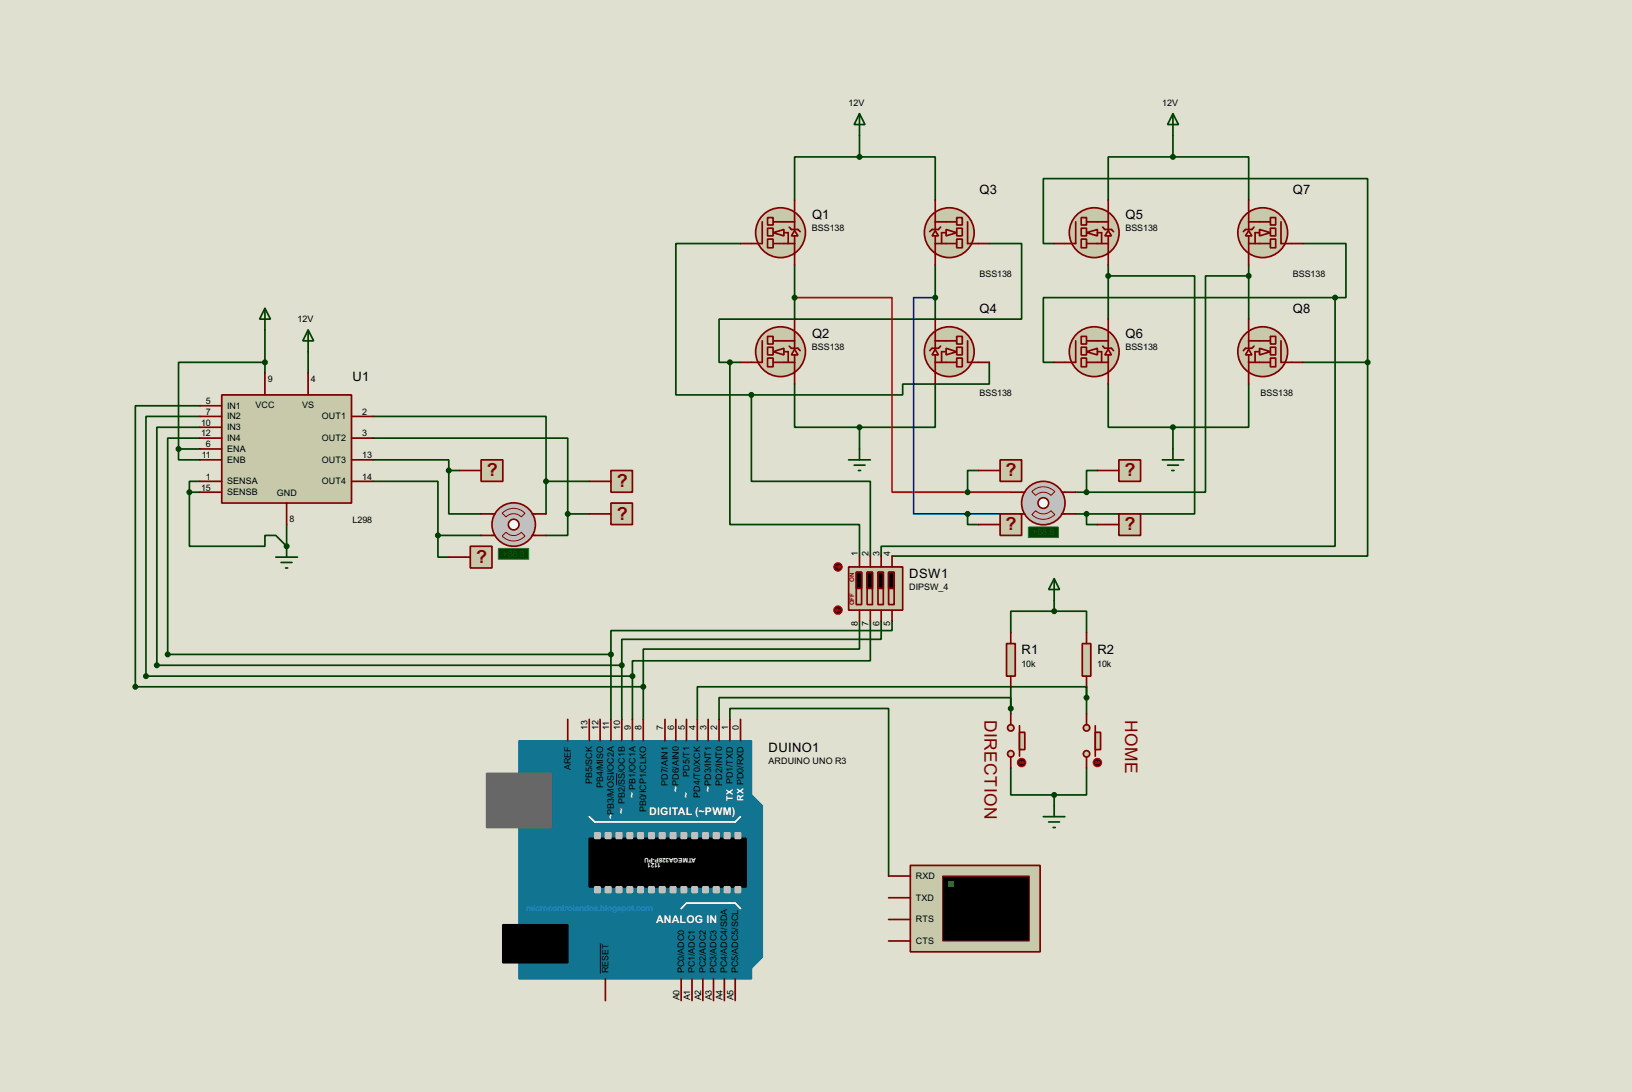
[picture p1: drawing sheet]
<svg xmlns="http://www.w3.org/2000/svg" width="383mm" height="256mm" viewBox="0 0 383 256" stroke-linecap="round" stroke-linejoin="round" font-family="sans-serif">
<path d="M0 0h383.5v256.5h-383.5z" fill="#e0e0d0"/>
<g fill="none" stroke="#004000" stroke-width=".4">
<path d="M202 36.9h-15.3v10.1M202 36.9h17.8v10.1M202 31.8v5.1M275.6 36.9h-15.2v10.1M275.6 36.9h17.8v10.1M275.6 31.8v5.1M174 57.2h-15.2v35.6h17.8M232.5 57.2h7.6v17.8h-71.1v10.1h2.5M247.7 57.2h-2.5v-15.2h76.2v43.1M306.1 57.2h10.2v12.7h-2.6M62.3 77.5v10.2M186.7 62.3v12.7"/>
<path d="M219.8 62.3v12.7M260.4 62.3v12.7M293.4 62.3v12.7M313.7 69.9h-68.5v15.2h2.5M313.7 69.9v58.4h-106.6v2.3M62.3 85.1h-20.3v20.4M72.4 82.6v5.1M171.5 85.1v38.1h30.5v7.4M171.5 85.1h2.5M176.6 92.8v20.3h27.9v17.5M186.7 90.2v10.2h15.3M219.8 90.2v10.2h-17.8"/>
<path d="M232.5 85.1v5.1h-20.4v2.6h-35.5M260.4 90.2v10.2h15.2M293.4 90.2v10.2h-17.8M306.1 85.1h15.3M321.4 85.1v45.5h-111.8M42 105.5v2.5h5M42 105.5h5M202 100.4v5.1M275.6 100.4v5.1M67.4 123.2v5.1M202 145.9v6.6h-50.8v16.5M204.5 145.9v9.3h-55.9v13.8"/>
<path d="M207.1 145.9v4.3h-61v18.8M209.6 145.9v2.2h-66v20.9M247.7 143.6h-10.2v5M247.7 143.6h7.6v5M247.7 141v2.6M171.5 169v-2.6h37.3v39.4M237.5 166.4v-2.5h-68.5v5.1M237.5 161.3v6.4M255.3 163.9v-2.6h-91.4v7.7M255.3 161.3v6.4M237.5 180.4v6.3h10.2M247.7 186.7v2.6"/>
<path d="M255.3 180.4v6.3h-7.6"/>
</g>
<circle cx="67.4" cy="128.3" r=".2" fill="#004000"/>
<g fill="none" stroke="#004000" stroke-width=".4">
<path d="M260.4 64.8h20.3v55.9h-25.4M293.4 64.8h-10.1v50.8h-28M47 95.3h-15.2v66h119.4M47 97.8h-12.7v61h114.3M87.7 97.8h40.6v15.3M44.5 115.6v12.7h17.8v-2.5h2.5l2.6 2.5M44.5 115.6h2.5M47 113.1h-2.5v2.5M47 100.4h-10.1v55.9h109.2M47 102.9h-7.6v50.8h104.2M87.7 102.9h45.7v17.8M87.7 108h17.8v2.5"/>
<path d="M87.7 113.1h15.2v12.7M105.5 110.5v10.2h7.6M105.5 110.5h2.5M128.3 113.1h10.2M128.3 113.1v7.6M199.4 108h5.1M200.7 109.3h2.6M201.7 110.5h.5M202 105.5v2.5M229.9 110.5h-2.5v5.1M252.8 115.6h2.5M257.9 110.5h-2.6v5.1"/>
<path d="M102.9 125.8v5.1h2.6M102.9 125.8h10.2M133.4 120.7v5.1h-5.1M133.4 120.7h5.1M227.4 120.7v2.5h2.5M252.8 120.7h2.5M255.3 120.7v2.5h2.6"/>
</g>
<path d="M186.7 69.9h22.9v45.7h27.9" fill="none" stroke="#f00" stroke-width=".4"/>
<path d="M219.8 69.9h-5.1v50.8h22.8" fill="none" stroke="#00f" stroke-width=".4"/>
<path d="M176.6 186.7l2.5 2.6v35.5l-2.5 2.6z" fill-rule="evenodd" fill="#117491" stroke="#117491" stroke-width=".4"/>
<path d="M122 174h54.6v55.9h-54.6z" fill="#117491" stroke="#117491" stroke-width=".4"/>
<path d="M114.4 181.7h15.2v12.7h-15.2z" fill="#686767" stroke="#686767" stroke-width=".4"/>
<path d="M138.5 196.9h36.8v11.4h-36.8zM118.2 217.2h15.2v8.9h-15.2z" fill="#000" stroke="#000" stroke-width=".4"/>
<path d="M138.5 191.8l1.3 1.3h33l1.2-1.3M160.1 213.4l1.2-1.3h11.5l1.2 1.3" fill="none" stroke="#fff" stroke-width=".4"/>
<g fill="#c0c0c0" stroke="#c0c0c0" stroke-width=".4">
<path d="M139.8 195.6h1.2v1.3h-1.2z"/>
<path d="M142.3 195.6h1.3v1.3h-1.3z"/>
<path d="M144.8 195.6h1.3v1.3h-1.3z"/>
<path d="M147.4 195.6h1.2v1.3h-1.2z"/>
<path d="M149.9 195.6h1.3v1.3h-1.3z"/>
<path d="M152.5 195.6h1.2v1.3h-1.2z"/>
<path d="M155 195.6h1.3v1.3h-1.3z"/>
<path d="M157.5 195.6h1.3v1.3h-1.3z"/>
<path d="M160.1 195.6h1.2v1.3h-1.2z"/>
<path d="M162.6 195.6h1.3v1.3h-1.3z"/>
<path d="M165.2 195.6h1.2v1.3h-1.2z"/>
<path d="M167.7 195.6h1.3v1.3h-1.3z"/>
<path d="M170.2 195.6h1.3v1.3h-1.3z"/>
<path d="M172.8 195.6h1.2v1.3h-1.2z"/>
<path d="M139.8 208.3h1.2v1.3h-1.2z"/>
<path d="M142.3 208.3h1.3v1.3h-1.3z"/>
<path d="M144.8 208.3h1.3v1.3h-1.3z"/>
<path d="M147.4 208.3h1.2v1.3h-1.2z"/>
<path d="M149.9 208.3h1.3v1.3h-1.3z"/>
<path d="M152.5 208.3h1.2v1.3h-1.2z"/>
<path d="M155 208.3h1.3v1.3h-1.3z"/>
<path d="M157.5 208.3h1.3v1.3h-1.3z"/>
<path d="M160.1 208.3h1.2v1.3h-1.2z"/>
<path d="M162.6 208.3h1.3v1.3h-1.3z"/>
<path d="M165.2 208.3h1.2v1.3h-1.2z"/>
<path d="M167.7 208.3h1.3v1.3h-1.3z"/>
<path d="M170.2 208.3h1.3v1.3h-1.3z"/>
<path d="M172.8 208.3h1.2v1.3h-1.2z"/>
</g>
<g fill="none" stroke="#800000" stroke-width=".4">
<path d="M133.4 169v5M138.5 169v5M141 169v5M143.6 169v5M146.1 169v5M148.6 169v5M151.2 169v5M156.3 169v5M158.8 169v5M161.3 169v5M163.9 169v5M166.4 169v5"/>
<path d="M169 169v5M171.5 169v5M174 169v5M142.3 229.9v5.1M160.1 229.9v5.1M162.6 229.9v5.1M165.2 229.9v5.1M167.7 229.9v5.1M170.2 229.9v5.1M172.8 229.9v5.1"/>
</g>
<path d="M144.9 181.6v2.8M141.1 221.6v7.1" fill="none" stroke="#000" stroke-width=".23"/>
<path d="M213.9 203.3h30.5v20.3h-30.5z" fill="#c8c8aa" stroke="#800000" stroke-width=".4"/>
<path d="M221.5 205.8h20.4v15.2h-20.4z" fill="#000" stroke="#800000" stroke-width=".25"/>
<path d="M222.8 207.1h1.3v1.2h-1.3z" fill="#0f0"/>
<path d="M208.8 205.8h5.1M208.8 216h5.1M208.8 210.9h5.1M208.8 221h5.1" fill="none" stroke="#800000" stroke-width=".4"/>
<g fill="#c8c8aa" stroke="#800000" stroke-width=".4">
<path d="M181.7 54.7l2.5-.8v1.5z"/>
<circle cx="183.4" cy="54.7" r="5.9"/>
</g>
<path d="M179.1 52.1v5.1h-2.5M181.7 57.2h5M181.7 52.1h5M184.2 54.7h1v2.5" fill="none" stroke="#800000" stroke-width=".4"/>
<path d="M186.7 54.2l.8 1.2h-1.5z" fill="#c8c8aa" stroke="#800000" stroke-width=".4"/>
<path d="M185.5 53.4l.5 .5h1.5l.5 .5M186.7 49.8v4.1M186.7 55.4v4.3" fill="none" stroke="#800000" stroke-width=".4"/>
<g fill="#c8c8aa" stroke="#800000" stroke-width=".4">
<path d="M180.4 51.1h1.3v1.8h-1.3z"/>
<path d="M180.4 56.2h1.3v2h-1.3z"/>
<path d="M180.4 53.6h1.3v1.8h-1.3z"/>
</g>
<path d="M174 57.2h2.6M186.7 47v2.6M186.7 59.7v2.6" fill="none" stroke="#800000" stroke-width=".4"/>
<g fill="#c8c8aa" stroke="#800000" stroke-width=".4">
<path d="M181.7 82.6l2.5-.8v1.6z"/>
<circle cx="183.4" cy="82.6" r="5.9"/>
</g>
<path d="M179.1 80.1v5h-2.5M181.7 85.1h5M181.7 80.1h5M184.2 82.6h1v2.5" fill="none" stroke="#800000" stroke-width=".4"/>
<path d="M186.7 82.1l.8 1.3h-1.5z" fill="#c8c8aa" stroke="#800000" stroke-width=".4"/>
<path d="M186.7 77.8v4M185.5 81.3l.5 .5h1.5l.5 .6M186.7 83.4v4.3" fill="none" stroke="#800000" stroke-width=".4"/>
<g fill="#c8c8aa" stroke="#800000" stroke-width=".4">
<path d="M180.4 79h1.3v1.8h-1.3z"/>
<path d="M180.4 84.1h1.3v2.1h-1.3z"/>
<path d="M180.4 81.6h1.3v1.8h-1.3z"/>
</g>
<path d="M186.7 75v2.5M174 85.1h2.6M186.7 87.7v2.5" fill="none" stroke="#800000" stroke-width=".4"/>
<g fill="#c8c8aa" stroke="#800000" stroke-width=".4">
<path d="M222.3 53.9l2.5 .8-2.5 .7z"/>
<circle cx="223" cy="54.7" r="5.9"/>
</g>
<path d="M219.8 57.2h5M219.8 52.1h5M222.3 54.7h-1v2.5M227.4 52.1v5.1h2.5" fill="none" stroke="#800000" stroke-width=".4"/>
<path d="M219.8 54.2l.7 1.2h-1.5z" fill="#c8c8aa" stroke="#800000" stroke-width=".4"/>
<path d="M219.8 49.8v4.1M219.8 55.4v4.3M221 53.4l-.5 .5h-1.5l-.5 .5" fill="none" stroke="#800000" stroke-width=".4"/>
<g fill="#c8c8aa" stroke="#800000" stroke-width=".4">
<path d="M224.8 51.1h1.3v1.8h-1.3z"/>
<path d="M224.8 56.2h1.3v2h-1.3z"/>
<path d="M224.8 53.6h1.3v1.8h-1.3z"/>
</g>
<path d="M219.8 47v2.6M219.8 59.7v2.6M229.9 57.2h2.6" fill="none" stroke="#800000" stroke-width=".4"/>
<g fill="#c8c8aa" stroke="#800000" stroke-width=".4">
<path d="M222.3 81.8l2.5 .8-2.5 .8z"/>
<circle cx="223" cy="82.6" r="5.9"/>
</g>
<path d="M219.8 85.1h5M219.8 80.1h5M222.3 82.6h-1v2.5M227.4 80.1v5h2.5" fill="none" stroke="#800000" stroke-width=".4"/>
<path d="M219.8 82.1l.7 1.3h-1.5z" fill="#c8c8aa" stroke="#800000" stroke-width=".4"/>
<path d="M219.8 77.8v4M219.8 83.4v4.3M221 81.3l-.5 .5h-1.5l-.5 .6" fill="none" stroke="#800000" stroke-width=".4"/>
<g fill="#c8c8aa" stroke="#800000" stroke-width=".4">
<path d="M224.8 79h1.3v1.8h-1.3z"/>
<path d="M224.8 84.1h1.3v2.1h-1.3z"/>
<path d="M224.8 81.6h1.3v1.8h-1.3z"/>
</g>
<path d="M219.8 75v2.5M219.8 87.7v2.5M229.9 85.1h2.6" fill="none" stroke="#800000" stroke-width=".4"/>
<g fill="#004000" stroke="#004000" stroke-width=".4">
<circle cx="201.9" cy="100.4" r=".5"/>
<circle cx="201.9" cy="36.9" r=".5"/>
</g>
<path d="M202 26.7l1.3 2.6h-2.6zM202 26.7v5.1M273.1 108h5.1M274.4 109.3h2.5M275.4 110.5h.5M275.6 105.5v2.5" fill="none" stroke="#004000" stroke-width=".4"/>
<g fill="#c8c8aa" stroke="#800000" stroke-width=".4">
<path d="M255.3 54.7l2.6-.8v1.5z"/>
<circle cx="257.1" cy="54.7" r="5.9"/>
</g>
<path d="M252.8 52.1v5.1h-2.6M255.3 57.2h5.1M255.3 52.1h5.1M257.9 54.7h1v2.5" fill="none" stroke="#800000" stroke-width=".4"/>
<path d="M260.4 54.2l.8 1.2h-1.6z" fill="#c8c8aa" stroke="#800000" stroke-width=".4"/>
<path d="M259.1 53.4l.5 .5h1.6l.5 .5M260.4 49.8v4.1M260.4 55.4v4.3" fill="none" stroke="#800000" stroke-width=".4"/>
<g fill="#c8c8aa" stroke="#800000" stroke-width=".4">
<path d="M254.1 51.1h1.2v1.8h-1.2z"/>
<path d="M254.1 56.2h1.2v2h-1.2z"/>
<path d="M254.1 53.6h1.2v1.8h-1.2z"/>
</g>
<path d="M247.7 57.2h2.5M260.4 47v2.6M260.4 59.7v2.6" fill="none" stroke="#800000" stroke-width=".4"/>
<g fill="#c8c8aa" stroke="#800000" stroke-width=".4">
<path d="M255.3 82.6l2.6-.8v1.6z"/>
<circle cx="257.1" cy="82.6" r="5.9"/>
</g>
<path d="M252.8 80.1v5h-2.6M255.3 85.1h5.1M255.3 80.1h5.1M257.9 82.6h1v2.5" fill="none" stroke="#800000" stroke-width=".4"/>
<path d="M260.4 82.1l.8 1.3h-1.6z" fill="#c8c8aa" stroke="#800000" stroke-width=".4"/>
<path d="M260.4 77.8v4M259.1 81.3l.5 .5h1.6l.5 .6M260.4 83.4v4.3" fill="none" stroke="#800000" stroke-width=".4"/>
<g fill="#c8c8aa" stroke="#800000" stroke-width=".4">
<path d="M254.1 79h1.2v1.8h-1.2z"/>
<path d="M254.1 84.1h1.2v2.1h-1.2z"/>
<path d="M254.1 81.6h1.2v1.8h-1.2z"/>
</g>
<path d="M260.4 75v2.5M247.7 85.1h2.5M260.4 87.7v2.5" fill="none" stroke="#800000" stroke-width=".4"/>
<g fill="#c8c8aa" stroke="#800000" stroke-width=".4">
<path d="M296 53.9l2.5 .8-2.5 .7z"/>
<circle cx="296.7" cy="54.7" r="5.9"/>
</g>
<path d="M293.4 57.2h5.1M293.4 52.1h5.1M296 54.7h-1.1v2.5M301 52.1v5.1h2.6" fill="none" stroke="#800000" stroke-width=".4"/>
<path d="M293.4 54.2l.8 1.2h-1.5z" fill="#c8c8aa" stroke="#800000" stroke-width=".4"/>
<path d="M293.4 49.8v4.1M293.4 55.4v4.3M294.7 53.4l-.5 .5h-1.5l-.5 .5" fill="none" stroke="#800000" stroke-width=".4"/>
<g fill="#c8c8aa" stroke="#800000" stroke-width=".4">
<path d="M298.5 51.1h1.3v1.8h-1.3z"/>
<path d="M298.5 56.2h1.3v2h-1.3z"/>
<path d="M298.5 53.6h1.3v1.8h-1.3z"/>
</g>
<path d="M293.4 47v2.6M293.4 59.7v2.6M303.6 57.2h2.5" fill="none" stroke="#800000" stroke-width=".4"/>
<g fill="#c8c8aa" stroke="#800000" stroke-width=".4">
<path d="M296 81.8l2.5 .8-2.5 .8z"/>
<circle cx="296.7" cy="82.6" r="5.9"/>
</g>
<path d="M293.4 85.1h5.1M293.4 80.1h5.1M296 82.6h-1.1v2.5M301 80.1v5h2.6" fill="none" stroke="#800000" stroke-width=".4"/>
<path d="M293.4 82.1l.8 1.3h-1.5z" fill="#c8c8aa" stroke="#800000" stroke-width=".4"/>
<path d="M293.4 77.8v4M293.4 83.4v4.3M294.7 81.3l-.5 .5h-1.5l-.5 .6" fill="none" stroke="#800000" stroke-width=".4"/>
<g fill="#c8c8aa" stroke="#800000" stroke-width=".4">
<path d="M298.5 79h1.3v1.8h-1.3z"/>
<path d="M298.5 84.1h1.3v2.1h-1.3z"/>
<path d="M298.5 81.6h1.3v1.8h-1.3z"/>
</g>
<path d="M293.4 75v2.5M293.4 87.7v2.5M303.6 85.1h2.5" fill="none" stroke="#800000" stroke-width=".4"/>
<g fill="#004000" stroke="#004000" stroke-width=".4">
<circle cx="275.6" cy="100.4" r=".5"/>
<circle cx="275.6" cy="36.9" r=".5"/>
</g>
<path d="M275.6 26.7l1.3 2.6h-2.5zM275.6 26.7v5.1" fill="none" stroke="#004000" stroke-width=".4"/>
<circle cx="245.1" cy="118.2" r="5.1" fill="#c0c0c0" stroke="#800000" stroke-width=".4"/>
<circle cx="245.1" cy="118.2" r="1.25" fill="#feffff" stroke="#800000" stroke-width=".4"/>
<path d="M240.1 115.6h.7M249.5 115.6h.7M240.1 120.7h.7M249.5 120.7h.7" fill="none" stroke="#800000" stroke-width=".4"/>
<path d="M241.6 123.8h7.1v2.5h-7.1z" fill="#004000" stroke="#0f0" stroke-width=".23"/>
<path d="M242.5 115.5a3.8 3.8 0 0 1 5.4 0l-.9 .9a2.54 2.54 0 0 0-3.6 0zM243.4 120a2.54 2.54 0 0 0 3.6 0l.9 .9a3.8 3.8 0 0 1-5.4 0z" fill="none" stroke="#800000" stroke-width=".23"/>
<path d="M237.5 115.6h2.6M250.2 115.6h2.6M237.5 120.7h2.6M250.2 120.7h2.6" fill="none" stroke="#800000" stroke-width=".4"/>
<g fill="#004000" stroke="#004000" stroke-width=".4">
<circle cx="186.7" cy="69.9" r=".5"/>
<circle cx="219.7" cy="69.9" r=".5"/>
</g>
<path d="M199.4 133.2h12.7v10.1h-12.7z" fill="#c8c8aa" stroke="#800000" stroke-width=".4"/>
<path d="M201.2 134.4h1.3v7.6h-1.3zM202 130.6v2.6M203.8 134.4h1.2v7.6h-1.2zM204.5 130.6v2.6M206.3 134.4h1.3v7.6h-1.3zM207.1 130.6v2.6M208.8 134.4h1.3v7.6h-1.3zM209.6 130.6v2.6M202 143.3v2.6M204.5 143.3v2.6M207.1 143.3v2.6M209.6 143.3v2.6" fill="none" stroke="#800000" stroke-width=".4"/>
<path d="M201.2 134.4h1.3v3.8h-1.3zM203.8 134.4h1.2v3.8h-1.2zM206.3 134.4h1.3v3.8h-1.3zM208.8 134.4h1.3v3.8h-1.3z" fill="#000" stroke="#800000" stroke-width=".4"/>
<circle cx="196.9" cy="143.3" r="1" fill="#400000" stroke="#f00" stroke-width=".23"/>
<path d="M196.4 143.3l.3 .3M196.4 143.3h1M196.7 143.1l-.3 .2" fill="none" stroke="#f00" stroke-width=".23"/>
<circle cx="196.9" cy="133.2" r="1" fill="#400000" stroke="#f00" stroke-width=".23"/>
<path d="M196.4 133.2h1M197.2 132.9l.2 .3M197.4 133.2l-.2 .2" fill="none" stroke="#f00" stroke-width=".23"/>
<g fill="#004000" stroke="#004000" stroke-width=".4">
<circle cx="171.5" cy="85.1" r=".5"/>
<circle cx="176.5" cy="92.8" r=".5"/>
<circle cx="321.3" cy="85.1" r=".5"/>
<circle cx="313.7" cy="69.9" r=".5"/>
<circle cx="260.4" cy="64.8" r=".5"/>
<circle cx="293.4" cy="64.8" r=".5"/>
</g>
<g fill="#c8c8aa" stroke="#800000" stroke-width=".4">
<circle cx="255.3" cy="177.1" r=".75"/>
<circle cx="255.3" cy="171" r=".75"/>
</g>
<path d="M257.4 170.5v7.1" fill="none" stroke="#800000" stroke-width=".4"/>
<path d="M257.4 172h1.2v4.1h-1.2z" fill="#c8c8aa" stroke="#800000" stroke-width=".4"/>
<path d="M255.3 167.7v2.5M255.3 177.9v2.5" fill="none" stroke="#800000" stroke-width=".4"/>
<circle cx="257.8" cy="179.1" r="1" fill="#400000" stroke="#f00" stroke-width=".23"/>
<path d="M257.4 179.1h1M257.4 179.1l.2 .3M257.6 178.9l-.2 .2M258.1 178.9l.3 .2M258.4 179.1l-.3 .3" fill="none" stroke="#f00" stroke-width=".23"/>
<g fill="#c8c8aa" stroke="#800000" stroke-width=".4">
<circle cx="237.5" cy="177.1" r=".75"/>
<circle cx="237.5" cy="171" r=".75"/>
</g>
<path d="M239.6 170.5v7.1" fill="none" stroke="#800000" stroke-width=".4"/>
<path d="M239.6 172h1.2v4.1h-1.2z" fill="#c8c8aa" stroke="#800000" stroke-width=".4"/>
<path d="M237.5 167.7v2.5M237.5 177.9v2.5" fill="none" stroke="#800000" stroke-width=".4"/>
<circle cx="240" cy="179.1" r="1" fill="#400000" stroke="#f00" stroke-width=".23"/>
<path d="M239.6 179.1h1M239.6 179.1l.2 .3M239.8 178.9l-.2 .2M240.3 178.9l.3 .2M240.6 179.1l-.3 .3" fill="none" stroke="#f00" stroke-width=".23"/>
<path d="M245.2 191.8h5M246.4 193.1h2.6M247.5 194.4h.5M247.7 189.3v2.5" fill="none" stroke="#004000" stroke-width=".4"/>
<circle cx="247.7" cy="186.7" r=".5" fill="#004000" stroke="#004000" stroke-width=".4"/>
<path d="M236.5 151.2h2.1v7.6h-2.1z" fill="#c8c8aa" stroke="#800000" stroke-width=".4"/>
<path d="M237.5 148.6v2.6M237.5 158.8v2.5" fill="none" stroke="#800000" stroke-width=".4"/>
<path d="M254.3 151.2h2v7.6h-2z" fill="#c8c8aa" stroke="#800000" stroke-width=".4"/>
<path d="M255.3 148.6v2.6M255.3 158.8v2.5" fill="none" stroke="#800000" stroke-width=".4"/>
<path d="M247.7 135.9l1.3 2.6h-2.6zM247.7 135.9v5.1" fill="none" stroke="#004000" stroke-width=".4"/>
<g fill="#004000" stroke="#004000" stroke-width=".4">
<circle cx="247.7" cy="143.6" r=".5"/>
<circle cx="237.5" cy="166.4" r=".5"/>
<circle cx="255.3" cy="163.9" r=".5"/>
</g>
<path d="M52.1 92.8h30.5v25.4h-30.5z" fill="#c8c8aa" stroke="#800000" stroke-width=".4"/>
<g fill="none" stroke="#800000" stroke-width=".4">
<path d="M47 95.3h5.1M47 97.8h5.1M62.3 87.7v5.1M72.4 87.7v5.1M82.6 97.8h5.1M47 105.5h5.1M47 102.9h5.1M47 108h5.1M47 113.1h5.1M47 100.4h5.1M47 115.6h5.1M67.4 118.2v5"/>
<path d="M82.6 102.9h5.1M82.6 108h5.1M82.6 113.1h5.1"/>
</g>
<g fill="#004000" stroke="#004000" stroke-width=".4">
<circle cx="41.9" cy="105.5" r=".5"/>
<circle cx="62.2" cy="85.1" r=".5"/>
</g>
<path d="M62.3 72.4l1.3 2.6h-2.6zM62.3 72.4v5.1M72.4 77.5l1.3 2.6h-2.5zM72.4 77.5v5.1M64.8 130.9h5.1M66.1 132.1h2.5M67.1 133.4h.5M67.4 128.3v2.6" fill="none" stroke="#004000" stroke-width=".4"/>
<circle cx="120.7" cy="123.2" r="5.1" fill="#c0c0c0" stroke="#800000" stroke-width=".4"/>
<circle cx="120.7" cy="123.2" r="1.25" fill="#feffff" stroke="#800000" stroke-width=".4"/>
<path d="M115.6 120.7h.8M115.6 125.8h.8M125 120.7h.8M125 125.8h.8" fill="none" stroke="#800000" stroke-width=".4"/>
<path d="M117.1 128.8h7.2v2.6h-7.2z" fill="#004000" stroke="#0f0" stroke-width=".23"/>
<path d="M118 125.9l.9-.9a2.45 2.45 0 0 0 3.6 0l.9 .9a3.7 3.7 0 0 1-5.4 0zM118 120.6a3.7 3.7 0 0 1 5.4 0l-.9 .8a2.54 2.54 0 0 0-3.6 0z" fill="none" stroke="#800000" stroke-width=".23"/>
<path d="M113.1 120.7h2.5M113.1 125.8h2.5M125.8 120.7h2.5M125.8 125.8h2.5" fill="none" stroke="#800000" stroke-width=".4"/>
<g fill="#004000" stroke="#004000" stroke-width=".4">
<circle cx="151.1" cy="161.3" r=".5"/>
<circle cx="148.6" cy="158.8" r=".5"/>
<circle cx="146.1" cy="156.3" r=".5"/>
<circle cx="143.5" cy="153.7" r=".5"/>
<circle cx="67.3" cy="128.3" r=".5"/>
<circle cx="44.5" cy="115.6" r=".5"/>
<circle cx="31.8" cy="161.3" r=".5"/>
<circle cx="34.3" cy="158.8" r=".5"/>
<circle cx="36.8" cy="156.3" r=".5"/>
<circle cx="39.4" cy="153.7" r=".5"/>
</g>
<path d="M143.6 110.5h5v5.1h-5z" fill-rule="evenodd" fill="#c8c8aa" stroke="#800000" stroke-width=".4"/>
<path d="M138.5 113.1h5.1" fill="none" stroke="#800000" stroke-width=".4"/>
<path d="M143.6 118.2h5v5h-5z" fill-rule="evenodd" fill="#c8c8aa" stroke="#800000" stroke-width=".4"/>
<path d="M138.5 120.7h5.1" fill="none" stroke="#800000" stroke-width=".4"/>
<path d="M113.1 108h5.1v5.1h-5.1z" fill-rule="evenodd" fill="#c8c8aa" stroke="#800000" stroke-width=".4"/>
<path d="M108 110.5h5.1" fill="none" stroke="#800000" stroke-width=".4"/>
<path d="M110.5 128.3h5.1v5.1h-5.1z" fill-rule="evenodd" fill="#c8c8aa" stroke="#800000" stroke-width=".4"/>
<path d="M105.5 130.9h5" fill="none" stroke="#800000" stroke-width=".4"/>
<g fill="#004000" stroke="#004000" stroke-width=".4">
<circle cx="133.4" cy="120.7" r=".5"/>
<circle cx="128.3" cy="113.1" r=".5"/>
<circle cx="105.4" cy="110.5" r=".5"/>
<circle cx="102.9" cy="125.8" r=".5"/>
</g>
<path d="M235 108h5.1v5.1h-5.1z" fill-rule="evenodd" fill="#c8c8aa" stroke="#800000" stroke-width=".4"/>
<path d="M229.9 110.5h5.1" fill="none" stroke="#800000" stroke-width=".4"/>
<path d="M235 120.7h5.1v5.1h-5.1z" fill-rule="evenodd" fill="#c8c8aa" stroke="#800000" stroke-width=".4"/>
<path d="M229.9 123.2h5.1" fill="none" stroke="#800000" stroke-width=".4"/>
<path d="M262.9 108h5.1v5.1h-5.1z" fill-rule="evenodd" fill="#c8c8aa" stroke="#800000" stroke-width=".4"/>
<path d="M257.9 110.5h5" fill="none" stroke="#800000" stroke-width=".4"/>
<path d="M262.9 120.7h5.1v5.1h-5.1z" fill-rule="evenodd" fill="#c8c8aa" stroke="#800000" stroke-width=".4"/>
<path d="M257.9 123.2h5" fill="none" stroke="#800000" stroke-width=".4"/>
<g fill="#004000" stroke="#004000" stroke-width=".4">
<circle cx="227.3" cy="115.6" r=".5"/>
<circle cx="227.3" cy="120.7" r=".5"/>
<circle cx="255.3" cy="115.6" r=".5"/>
<circle cx="255.3" cy="120.7" r=".5"/>
</g>
<g font-size="4.8" fill="#800000">
<text x="114.4" y="111.9">?</text>
<text x="236.3" y="111.9">?</text>
<text x="264.3" y="111.9">?</text>
<text x="144.9" y="114.4">?</text>
<text x="144.9" y="122.1">?</text>
<text x="236.3" y="124.6">?</text>
<text x="264.3" y="124.6">?</text>
<text x="111.9" y="132.2">?</text>
</g>
<g font-size="4.6" fill="#800000">
<text x="231.4" y="169" transform="rotate(90 231.4 169)">DIRECTION</text>
<text x="264.4" y="169" transform="rotate(90 264.4 169)">HOME</text>
</g>
<g font-size="3.4">
<text x="230.2" y="45.5">Q3</text>
<text x="303.8" y="45.5">Q7</text>
<text x="190.8" y="51.4">Q1</text>
<text x="264.5" y="51.4">Q5</text>
<text x="230.2" y="73.4">Q4</text>
<text x="303.8" y="73.4">Q8</text>
<text x="190.8" y="79.3">Q2</text>
<text x="264.5" y="79.3">Q6</text>
<text x="82.9" y="89.4">U1</text>
<text x="213.7" y="135.7">DSW1</text>
<text x="240.1" y="153.7">R1</text>
<text x="257.9" y="153.7">R2</text>
<text x="180.6" y="176.6">DUINO1</text>
</g>
<g font-size="2.8" fill="#fff">
<text x="152.5" y="191.4">DIGITAL (~PWM)</text>
<text x="154.1" y="216.8">ANALOG IN</text>
</g>
<g font-size="2.7" fill="#fff">
<text x="146.8" y="191.2" transform="rotate(-90 146.8 191.2)">~</text>
<text x="149.3" y="187.4" transform="rotate(-90 149.3 187.4)">~</text>
<text x="159.6" y="186.1" transform="rotate(-90 159.6 186.1)">~</text>
<text x="162" y="187.4" transform="rotate(-90 162 187.4)">~</text>
<text x="167.2" y="186.1" transform="rotate(-90 167.2 186.1)">~</text>
<text x="144.3" y="192.4" transform="rotate(-90 144.3 192.4)">~</text>
</g>
<g font-size="2.4">
<text x="199.4" y="24.8">12V</text>
<text x="273.1" y="24.8">12V</text>
<text x="190.8" y="54.3">BSS138</text>
<text x="264.4" y="54.3">BSS138</text>
<text x="230.1" y="65.2">BSS138</text>
<text x="303.8" y="65.2">BSS138</text>
<text x="69.9" y="75.6">12V</text>
<text x="190.8" y="82.2">BSS138</text>
<text x="264.4" y="82.2">BSS138</text>
<text x="62.9" y="89.8">9</text>
<text x="73.1" y="89.8">4</text>
<text x="48.4" y="94.9">5</text>
<text x="60" y="95.9">VCC</text>
<text x="71" y="95.9">VS</text>
<text x="230.1" y="93.1">BSS138</text>
<text x="296.2" y="93.1">BSS138</text>
<text x="47.3" y="100">10</text>
<text x="48.4" y="97.4">7</text>
<text x="53.4" y="96">IN1</text>
<text x="53.4" y="98.5">IN2</text>
<text x="53.4" y="101.1">IN3</text>
<text x="75.6" y="98.5">OUT1</text>
<text x="85.1" y="97.4">2</text>
<text x="47.3" y="102.5">12</text>
<text x="47.4" y="107.6">11</text>
<text x="48.4" y="105.1">6</text>
<text x="53.4" y="106.2">ENA</text>
<text x="53.4" y="103.6">IN4</text>
<text x="75.6" y="103.6">OUT2</text>
<text x="85.1" y="102.5">3</text>
<text x="85.1" y="107.6">13</text>
<text x="48.4" y="112.7">1</text>
<text x="53.4" y="108.7">ENB</text>
<text x="53.4" y="113.8">SENSA</text>
<text x="75.6" y="108.7">OUT3</text>
<text x="75.6" y="113.8">OUT4</text>
<text x="85.1" y="112.7">14</text>
<text x="47.3" y="115.2">15</text>
<text x="53.4" y="116.3">SENSB</text>
<text x="65" y="116.5">GND</text>
<text x="68" y="122.6">8</text>
<text x="82.8" y="122.8">L298</text>
<text x="201.6" y="130.6" transform="rotate(-90 201.6 130.6)">1</text>
<text x="204.1" y="130.6" transform="rotate(-90 204.1 130.6)">2</text>
<text x="206.7" y="130.6" transform="rotate(-90 206.7 130.6)">3</text>
<text x="209.2" y="130.6" transform="rotate(-90 209.2 130.6)">4</text>
<text x="213.6" y="138.7">DIPSW_4</text>
<text x="201.6" y="147" transform="rotate(-90 201.6 147)">8</text>
<text x="204.1" y="147" transform="rotate(-90 204.1 147)">7</text>
<text x="206.7" y="147" transform="rotate(-90 206.7 147)">6</text>
<text x="209.2" y="147" transform="rotate(-90 209.2 147)">5</text>
<text x="240" y="156.7">10k</text>
<text x="257.8" y="156.7">10k</text>
<text x="138.1" y="171.5" transform="rotate(-90 138.1 171.5)">13</text>
<text x="140.6" y="171.5" transform="rotate(-90 140.6 171.5)">12</text>
<text x="143.2" y="171.5" transform="rotate(-90 143.2 171.5)">11</text>
<text x="145.7" y="171.5" transform="rotate(-90 145.7 171.5)">10</text>
<text x="148.2" y="171.5" transform="rotate(-90 148.2 171.5)">9</text>
<text x="150.8" y="171.5" transform="rotate(-90 150.8 171.5)">8</text>
<text x="155.9" y="171.5" transform="rotate(-90 155.9 171.5)">7</text>
<text x="158.4" y="171.5" transform="rotate(-90 158.4 171.5)">6</text>
<text x="160.9" y="171.5" transform="rotate(-90 160.9 171.5)">5</text>
<text x="163.5" y="171.5" transform="rotate(-90 163.5 171.5)">4</text>
<text x="166" y="171.5" transform="rotate(-90 166 171.5)">3</text>
<text x="168.6" y="171.5" transform="rotate(-90 168.6 171.5)">2</text>
<text x="171.1" y="171.5" transform="rotate(-90 171.1 171.5)">1</text>
<text x="173.6" y="171.5" transform="rotate(-90 173.6 171.5)">0</text>
<text x="180.6" y="179.6">ARDUINO UNO R3</text>
<text x="134.1" y="180.9" transform="rotate(-90 134.1 180.9)">AREF</text>
<text x="139.2" y="184.1" transform="rotate(-90 139.2 184.1)">PB5/SCK</text>
<text x="141.7" y="185.1" transform="rotate(-90 141.7 185.1)">PB4/MISO</text>
<text x="149.3" y="185.5" transform="rotate(-90 149.3 185.5)">PB1/OC1A</text>
<text x="157" y="184.6" transform="rotate(-90 157 184.6)">PD7/AIN1</text>
<text x="159.5" y="184.6" transform="rotate(-90 159.5 184.6)">PD6/AIN0</text>
<text x="162" y="182.4" transform="rotate(-90 162 182.4)">PD5/T1</text>
<text x="167.1" y="184.5" transform="rotate(-90 167.1 184.5)">PD3/INT1</text>
<text x="169.7" y="184.5" transform="rotate(-90 169.7 184.5)">PD2/INT0</text>
<text x="144.3" y="191.4" transform="rotate(-90 144.3 191.4)">PB3/MOSI/OC2A</text>
<text x="146.8" y="188.9" transform="rotate(-90 146.8 188.9)">PB2/SS/OC1B</text>
<text x="151.9" y="190.8" transform="rotate(-90 151.9 190.8)">PB0/ICP1/CLKO</text>
<text x="164.6" y="187.3" transform="rotate(-90 164.6 187.3)">PD4/T0/XCK</text>
<text x="215.2" y="206.5">RXD</text>
<text x="215.2" y="211.6">TXD</text>
<text x="215.2" y="216.7">RTS</text>
<text x="215.2" y="221.7">CTS</text>
<text x="143" y="228.6" transform="rotate(-90 143 228.6)">RESET</text>
<text x="160.8" y="228.6" transform="rotate(-90 160.8 228.6)">PC0/ADC0</text>
<text x="163.3" y="228.6" transform="rotate(-90 163.3 228.6)">PC1/ADC1</text>
<text x="165.9" y="228.6" transform="rotate(-90 165.9 228.6)">PC2/ADC2</text>
<text x="168.4" y="228.6" transform="rotate(-90 168.4 228.6)">PC3/ADC3</text>
<text x="170.9" y="228.6" transform="rotate(-90 170.9 228.6)">PC4/ADC4/SDA</text>
<text x="173.5" y="228.6" transform="rotate(-90 173.5 228.6)">PC5/ADC5/SCL</text>
<text x="159.7" y="235" transform="rotate(-90 159.7 235)">A0</text>
<text x="162.2" y="235" transform="rotate(-90 162.2 235)">A1</text>
<text x="164.8" y="235" transform="rotate(-90 164.8 235)">A2</text>
<text x="167.3" y="235" transform="rotate(-90 167.3 235)">A3</text>
<text x="169.8" y="235" transform="rotate(-90 169.8 235)">A4</text>
<text x="172.4" y="235" transform="rotate(-90 172.4 235)">A5</text>
</g>
<g font-size="2.4" fill="#008000">
<text x="242.6" y="125.7">+88.8</text>
<text x="118.1" y="130.8">+88.8</text>
</g>
<g font-size="2.4" fill="#fff">
<text x="172.2" y="188" transform="rotate(-90 172.2 188)">TX PD1/TXD</text>
<text x="174.7" y="188.1" transform="rotate(-90 174.7 188.1)">RX PD0/RXD</text>
</g>
<text font-size="2.2" fill="#0085e8" x="123.7" y="214.1">microcontrolandos.blogspot.com</text>
<g font-size="1.7" fill="#800000">
<text x="200.7" y="136.7" transform="rotate(-90 200.7 136.7)">ON</text>
<text x="200.7" y="142.2" transform="rotate(-90 200.7 142.2)">OFF</text>
</g>
<g font-size="1.7" fill="#fff">
<text x="155.3" y="202.8" transform="rotate(-180 155.3 202.8)">1121</text>
<text x="163.5" y="201.5" transform="rotate(-180 163.5 201.5)">ATMEGA328P-PU</text>
</g>
</svg>
